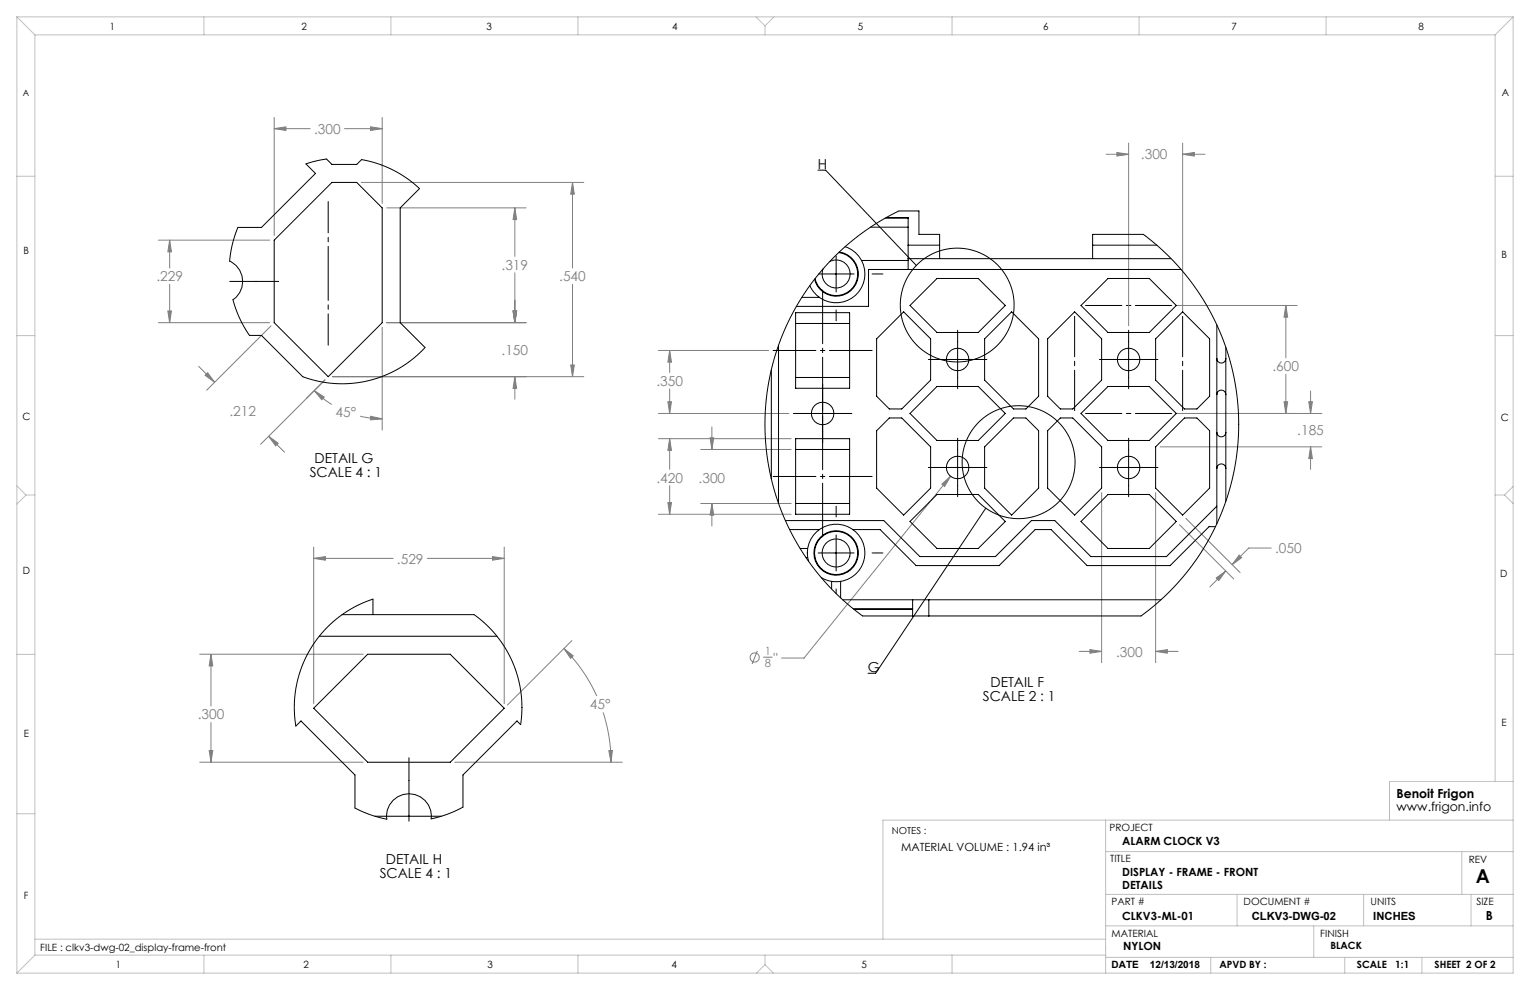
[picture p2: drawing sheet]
<svg xmlns="http://www.w3.org/2000/svg" width="432mm" height="279mm" viewBox="0 0 432 279" stroke-linecap="round" stroke-linejoin="round" font-family="sans-serif">
<g fill="none" stroke="#808080" stroke-width=".28">
<path d="M77.4 36.3l3.3-.5v1zM77.4 33.1v33.4M77.4 36.3h10.1M97.2 36.3h10.7M104.6 35.8l3.3 .5-3.3 .5zM107.9 33.1v24.3M102 51.5h62.8M109.1 58.7h39.4M145.3 58.7l.5 3.3h-1zM145.3 58.7v13.7M161.6 51.5l.5 3.3h-1zM161.6 51.5v24.1"/>
<path d="M312.2 43.5h6.3M315.2 43l3.3 .5-3.3 .6zM318.5 40.4v51.5M333.8 43.5l3.3-.5v1.1zM333.8 40.4v47.6M333.8 43.5h6.3M44.7 67.8h31.4M47.9 67.8l.5 3.3h-1zM47.9 67.8v7.8M145.3 77v14.1M44.7 91.1h31.4M47.4 87.8h1l-.5 3.3z"/>
<path d="M47.9 80.3v10.8M76.5 92l-18.2 18.1M107.9 92.3v29.1M109.1 91.1h39.4M144.8 87.8h1l-.5 3.3zM161.6 80.3v26M185.8 98.9h31.1M189 98.9v6.2M189 98.9l.5 3.3h-1zM332 86.2h34.1M362.9 86.2l.5 3.3h-1zM362.9 86.2v14.8"/>
<path d="M56.1 103.4l4.5 4.5M57.9 105.9l.7-.7 2 2.7zM88.7 110.2l2.8 1.9-.7 .7zM88.7 110.2l2.4 2.1 2.5 1.9M91.7 107.2l-18.1 18.2M93.9 106.3h70.9M101.6 117.5l3.1 .5 3.2 .2M104.6 117.5l3.3 .7-3.4 .3zM145.3 106.3l.5 3.3h-1zM145.3 106.3v6.4M161.1 103h1l-.5 3.3zM185.8 116.7h36.8"/>
<path d="M188.5 113.4h1l-.5 3.3zM189 109.8v6.9M332 116.7h41.1M362.4 113.4h1l-.5 3.3zM362.9 105.6v11.1M369.4 113.4h1l-.5 3.3zM369.9 110.3v6.4M75.8 123.1l2.7 2-.7 .7zM75.8 123.1l4.5 4.5M185.8 123.8h37.5M189 123.8v8.6M189 137.1v8"/>
<path d="M189 123.8l.5 3.3h-1zM197.7 126.9h25.6M200.4 123.6h1l-.5 3.3zM200.9 120.5v6.4M265.8 136.7l2.5-2.3-1.7 2.9zM268.3 134.4l-41.4 51.3h-6.3M310.9 139v48M326.1 139v48M327.4 126.1h45.7M369.9 126.1l.5 3.3h-1zM369.9 126.1v6.4M88.5 157.6l3.3-.5v1z"/>
<path d="M88.5 154.4v44.2M88.5 157.6h22.5M120.6 157.6h21.7M139 157.1l3.3 .5-3.3 .5zM142.3 154.4v44.2M185.8 145.1h37.5M188.5 141.8h1l-.5 3.3zM197.7 142.1h25.6M200.9 142.1l.5 3.3h-1zM200.9 142.1v6.3M332.9 148.1l15.3 15.3M334.7 146.3l15.3 15.3"/>
<path d="M349.7 156.7l.7 .7-2.7 2zM358.8 154.7h-6.4l-4.7 4.7M343.2 163.1l2.7-2-1.9 2.7zM345.9 161.1l-4.4 4.5M56.4 184.6h46.1M59.5 184.6l.6 3.3h-1.1zM59.5 184.6v14.7M159.2 183l2.6 2.1-.8 .7zM159.2 183a45.4 45.4 0 0 1 9.2 13.4M161.4 180.8l-18.2 18.2M213.7 183.7l-1.4 3.7M215.5 185.5h2.4"/>
<path d="M304.6 183.8h6.3M307.6 183.3l3.3 .5-3.3 .6zM326.1 183.8l3.3-.5v1.1zM326.1 183.8h6.4M56.4 215.1h46.1M59 211.8h1.1l-.6 3.3zM59.5 203.9v11.2M128.3 215.1h47.3M170.2 201.1l1.6 6.4 .5 3.8 .1 3.8M171.8 211.8h1l-.4 3.3z"/>
<circle cx="213" cy="185.6" r="1.29"/>
</g>
<g fill="none" stroke="#000" stroke-width=".28">
<path d="M230.8 48h2.2l25.6 26.9M64.8 79.4h13.9M231.1 77.3h10M236 72.2v10.2M246.1 77.3h3.1M236 87.5v3M270.3 93.2v16.5M318.5 93.2v16.5M223.9 116.7h16.5M232.2 108.4v16.5M262 101.5h16.5M310.3 101.5h16.5"/>
<path d="M262 131.9h16.5M270.3 123.7v16.5M310.3 131.9h16.5M318.5 123.7v16.5M230.9 156.1h10.2M236 142.9v3M236 151v10.1M246.1 156.1h3.1M278.2 143.4l-31.1 46.6h-2.1M236 166.2v1.3M115.4 213.9v17.9M105.8 230.4h18.8"/>
<circle cx="270.1" cy="86.1" r="16.1"/>
<circle cx="287.5" cy="130.4" r="15.9"/>
</g>
<path d="M306.3 86.2h24.4M306.3 116.7h24.4" fill="none" stroke="#000" stroke-width=".28" stroke-dasharray="15.2 1.3 1.3 1.3" stroke-dashoffset="5"/>
<path d="M303.3 89.3v26.6M333.8 115.9v-26.6" fill="none" stroke="#000" stroke-width=".28" stroke-dasharray="15.2 1.3 1.3 1.3" stroke-dashoffset="3.8"/>
<path d="M246.1 98.9h-27.9M218.2 134.5h27.9" fill="none" stroke="#000" stroke-width=".28" stroke-dasharray="15.2 1.3 1.3 1.3" stroke-dashoffset="3.2"/>
<path d="M232.2 115.9v-34M232.2 151.5v-34" fill="none" stroke="#000" stroke-width=".28" stroke-dasharray="15.2 1.3 1.3 1.3" stroke-dashoffset=".1"/>
<path d="M92.6 97.4v-40.5" fill="none" stroke="#000" stroke-width=".28" stroke-dasharray="15.2 1.3 1.3 1.3" stroke-dashoffset="6.4"/>
<g fill="none" stroke="#c0c0c0" stroke-width=".28">
<path d="M4.8 4.8l5 5M4.8 4.8h422.2M4.8 4.8v269.8M9.8 9.8h412.2M9.8 9.8v259.8M57.5 4.8v5M110.3 4.8v5M163.1 4.8v5M213.4 4.8l2.5 2.5M215.9 7.3v2.5M218.4 4.8l-2.5 2.5M268.7 4.8v5"/>
<path d="M321.5 4.8v5M374.3 4.8v5M422 9.8v210.7M427 4.8l-5 5M427 4.8v269.8h-422.2M4.8 49.7h5M422 49.7h5M4.8 94.7h5M422 94.7h5M4.8 137.1l2.5 2.6M7.3 139.7l-2.5 2.6M7.3 139.7h2.5"/>
<path d="M422 139.7h2.6M424.6 139.7l2.4 2.4M427 137.3l-2.4 2.4M4.8 184.7h5M422 184.7h5M4.8 229.7h5M312 231.5v43.1M427 231.5h-177.8v33.6M427 220.5h-34.8v11M312 240.3h115M312 252.4h115M349.1 252.4v8.9"/>
<path d="M384.9 252.4v8.9M412.6 240.3v12.1M415.2 252.4v8.9M9.8 265.1h302.2M9.8 269.6l-5 5M9.8 269.6h302.2M57.5 269.6v5M110.3 269.6v5M163.1 269.6v5M215.9 272.2l-2.4 2.4M215.9 272.2l2.4 2.4M215.9 269.6v2.6"/>
<path d="M268.7 269.6v5M312 270.2h115M312 261.3h115M341.7 270.2v4.4M370.8 261.3v8.9M379.5 270.2v4.4M401.3 270.2v4.4"/>
</g>
<path d="M362.4 113.4h1l-.5 3.3zM362.9 86.2l.5 3.3h-1zM333.8 43.5l3.3-.5v1.1zM315.2 43l3.3 .5-3.3 .6zM326.1 183.8l3.3-.5v1.1zM307.6 183.3l3.3 .5-3.3 .6zM369.4 113.4h1l-.5 3.3zM369.9 126.1l.5 3.3h-1zM349.7 156.7l.7 .7-2.7 2zM343.2 163.1l2.7-2-1.9 2.7zM188.5 113.4h1l-.5 3.3zM189 98.9l.5 3.3h-1zM189 123.8l.5 3.3h-1zM188.5 141.8h1l-.5 3.3zM200.9 142.1l.5 3.3h-1zM200.4 123.6h1l-.5 3.3zM265.8 136.7l.8 .6 1.7-2.9zM161.6 51.5l.5 3.3h-1zM161.1 103h1l-.5 3.3zM144.8 87.8h1l-.5 3.3zM145.3 58.7l.5 3.3h-1zM144.8 87.8h1l-.5 3.3zM145.3 106.3l.5 3.3h-1zM57.9 105.9l.7-.7 2 2.7zM75.8 123.1l2.7 2-.7 .7zM47.9 67.8l.5 3.3h-1zM47.4 87.8h1l-.5 3.3zM77.4 36.3l3.3-.5v1zM104.6 35.8l3.3 .5-3.3 .5zM88.7 110.2l2.8 1.9-.7 .7zM104.6 117.5l3.3 .7-3.4 .3zM88.5 157.6l3.3-.5v1zM139 157.1l3.3 .5-3.3 .5zM59.5 184.6l.6 3.3h-1.1zM59 211.8h1.1l-.6 3.3zM171.8 211.8h1l-.4 3.3zM159.2 183l2.6 2.1-.8 .7z" fill="#808080"/>
<g fill="none" stroke="#000" stroke-width=".28">
<path d="M67.1 64.2h6.7l15.2-15.3-2.7-2.6 .8-.3 5-1.1 1.6 1.5h7l1.3-1.4 3.1 .7 3 1 2.9 1.3 2.8 1.6 4.6 3.6-5.5 5.5v32.4l7.1 7-3.1 2.9-3.5 2.5-3.8 2-4 1.5-4.2 .9-4.2 .4-4.1-.2-4.2-.7-3.5-1.1-11.6-11.6h-3.4l-2.7-4.8-2-5.3a6.4 6.4 0 0 0-.9-11l.8-4.7zM77.4 67.8l16.3-16.3h7l7.2 7.2v32.4l-15.3 15.2-15.2-15.2zM234.1 73.8a3.9 3.9 0 0 1 5.8 2.8 3.9 3.9 0 0 1-4.3 4.7 3.9 3.9 0 0 1-3.3-5.5M236.7 71.3a6.1 6.1 0 0 1 3.8 10.1 6.1 6.1 0 0 1-10.5-2.8M236.9 71.1a6.3 6.3 0 0 1 3.7 10.4 6.3 6.3 0 0 1-10.7-2.7M238.5 69.6a8.1 8.1 0 0 1 3.5 13.2 8.1 8.1 0 0 1-13.4-2.2M243.2 73.5h13.1M245.7 64.1h10.6M249.8 61.6h6.5M250.1 61.4h6.2v14.7M256.3 69.2h8.9M256.3 73h74.2"/>
<path d="M265.2 73v-6.9h-5.9v-6.6h-5.6l-7.3 4.1-6.8 5.1-4.9 4.5-4.3 5-3.9 5.4-3.3 5.7-2.7 6.1-2.1 6.2-1.5 6.4-.8 6.6-.2 5.8 .3 5.8 .8 5.7 1.3 5.5 1.7 5.3 2.2 5.5 2.7 5.1 3.1 4.8 3.3 4.4 3.7 4.1 4 3.7 4.5 3.5h14.1M308.4 73v-6.9h14.3l6.2 5.3 5.6 6 4.7 6.6 4 7.3 2.8 6.7 2 7.1 1.2 7 .4 7.4-.4 7.4-1.1 7-1.9 6.9-2.7 6.8-4 7.5-5 7-5.8 6.2-6.7 5.5h-59.9M308.4 69.2h18.1M333.3 76.1h-88.2v10.4h-20.3M219.7 97.5v44.6M224.5 88.2h15.3v21.4h-15.3zM224.5 91.3h15.3M226.3 83.9h4.9M247.4 95.6l7.6-7.6 7.6 7.6v11.7l-8.1 8.1h-3.5l-3.6-3.6zM256.8 86.2l7.6-7.6h11.7l7.6 7.6-7.6 7.6h-11.7zM277.9 95.6l7.6-7.6 7.6 7.6v16.2l-3.6 3.6h-3.5l-8.1-8.1zM295.7 95.6l7.6-7.6 7.6 7.6v11.7l-8.1 8.1h-3.5l-3.6-3.6z"/>
<path d="M305.1 86.2l7.6-7.6h11.6l7.7 7.6-7.7 7.6h-11.6zM326.1 95.6l7.7-7.6 7.6 7.6v16.2l-3.6 3.6h-3.5l-8.2-8.1zM343.4 91.7v56.1M346 98v43.5M217.7 104.4v30.8M224.5 106.5h15.3M256.8 116.7l7.6-7.6h11.7l7.6 7.6-7.6 7.6h-11.7zM286 118h3.5l3.6 3.6v16.2l-7.6 7.6-7.6-7.6v-11.7zM305.1 116.7l7.6-7.6h11.6l7.7 7.6-7.7 7.6h-11.6zM343.4 111.4a1.27 1.27 0 0 1 1.3-1.3 1.27 1.27 0 0 1 1.3 1.3M343.4 101.2a1.27 1.27 0 0 0 1.3 1.3 1.27 1.27 0 0 0 1.3-1.3M224.5 123.8h15.3v21.3h-15.3z"/>
<path d="M224.5 126.9h15.3M247.4 121.6l3.6-3.6h3.5l8.1 8.1v11.7l-7.6 7.6-7.6-7.6zM264.4 139.6h11.7l7.6 7.6-7.6 7.6h-11.7l-7.6-7.6zM295.7 121.6l3.6-3.6h3.5l8.1 8.1v11.7l-7.6 7.6-7.6-7.6zM312.7 139.6h11.6l7.7 7.6-7.7 7.6h-11.6l-7.6-7.6zM326.1 126.1l8.2-8.1h3.5l3.6 3.6v16.2l-7.6 7.6-7.7-7.6zM343.4 132.2a1.27 1.27 0 0 1 1.3-1.3 1.27 1.27 0 0 1 1.3 1.3M343.4 122a1.27 1.27 0 0 0 1.3 1.3 1.27 1.27 0 0 0 1.3-1.3M222.9 149.5h8.3M224.5 142.1h15.3M225.8 154.8h2.1M227.5 157.3h.4"/>
<path d="M228.2 158.4a8.1 8.1 0 0 1 7.7-10.5 8.1 8.1 0 0 1 7.9 10.3 8.1 8.1 0 0 1-12 4.8M343 148.6h-1.8l-11 11h-23.4l-10.2-10.1h-4.5l-10.1 10.1h-23.5l-10.1-10.1h-7.7M343.4 142.9l-14.2 14.2h-21.3l-10.2-10.2h-6.6l-10.2 10.2h-21.3l-10.2-10.2h-27.7M90.1 179.6h50.2M96.6 173.5h37.2l3.4 2.7 2.9 3.2 2.5 3.4 2 3.8 1.5 4.3 .9 4.4 .3 4.7-.4 4.5-1-1-15.2 15.2v9.1l-3.2 1.5-3.4 1.2-2.4 .6 .1-.7a6.3 6.3 0 0 0-6.8-6.4 6.3 6.3 0 0 0-5.8 7.2l-4.7-1.3-4.3-1.9v-9.3l-15.3-15.2-1.4 1.4-.4-3.1 .2-5.9 1.2-5.8 2.3-5.4 3-4.8 3.3-3.6 3.7-3 4.1-2.4 4.4-1.8v4.4M234.7 164.1v2.1M237.2 164.1v4.6M237.8 169.3h19.8M240.8 171.8h16.8M241 172h16.6M257.6 169.3h4.5M257.6 173.8h4.5"/>
<path d="M257.6 169.3v4.5M262.1 169.3h65.5M262.1 169.3v4.5M103.8 184.6h23.3l15.2 15.3-15.2 15.2h-23.3l-15.3-15.2z"/>
<circle cx="232.2" cy="116.7" r="3.2"/>
<circle cx="270.3" cy="101.5" r="3.2"/>
<circle cx="318.5" cy="101.5" r="3.2"/>
<circle cx="270.3" cy="131.9" r="3.2"/>
<circle cx="318.5" cy="131.9" r="3.2"/>
<circle cx="236" cy="156.1" r="6.3"/>
<circle cx="236" cy="156.1" r="4"/>
<circle cx="236" cy="156.1" r="6.1"/>
</g>
<text font-size="5.4" x="416.5" y="249.1">A</text>
<g font-size="3.9" fill="#808080">
<text x="88.6" y="37.8">.300</text>
<text x="322" y="45">.300</text>
<text x="141.5" y="76.2">.319</text>
<text x="44.1" y="79.4">.229</text>
<text x="157.8" y="79.4">.540</text>
<text x="141.5" y="100.3">.150</text>
<text x="359.1" y="104.8">.600</text>
<text x="185.2" y="108.9">.350</text>
<text x="64.7" y="117.3">.212</text>
<text x="94.7" y="117.7">45°</text>
<text x="366.1" y="122.8">.185</text>
<text x="185.2" y="136.2">.420</text>
<text x="197.2" y="136.2">.300</text>
<text x="112" y="159.1">.529</text>
<text x="359.8" y="156.1">.050</text>
<text x="315" y="185.3">.300</text>
<text x="218.3" y="187">&quot;</text>
<text x="55.8" y="203">.300</text>
<text x="166.5" y="200.2">45°</text>
</g>
<g font-size="3.9">
<text x="230.8" y="47.7">H</text>
<text x="88.8" y="130.6">DETAIL G</text>
<text x="87.4" y="134.5">SCALE 4 : 1</text>
<text x="245" y="189.7">G</text>
<text x="277.4" y="197.7">SCALE 2 : 1</text>
<text x="279.5" y="193.9">DETAIL F</text>
<text x="108.9" y="243.9">DETAIL H</text>
<text x="107.2" y="247.8">SCALE 4 : 1</text>
</g>
<g font-size="3.5">
<text x="394.1" y="225.3">Benoit Frigon</text>
<text x="394.1" y="228.8">www.frigon.info</text>
<text x="419.3" y="259.7">B</text>
</g>
<g font-size="3.2" fill="#808080">
<text x="215.8" y="185">1</text>
<text x="215.8" y="188.2">8</text>
</g>
<g font-size="3.2">
<text x="316.7" y="238.4">ALARM CLOCK V3</text>
<text x="254.3" y="240.1">MATERIAL VOLUME : 1.94 in³</text>
<text x="316.7" y="250.8">DETAILS</text>
<text x="316.7" y="247.3">DISPLAY - FRAME - FRONT</text>
<text x="316.7" y="259.7">CLKV3-ML-01</text>
<text x="353.3" y="259.7">CLKV3-DWG-02</text>
<text x="387.6" y="259.7">INCHES</text>
<text x="317" y="268.2">NYLON</text>
</g>
<g font-size="2.8">
<text x="31" y="8.5">1</text>
<text x="85.1" y="8.5">2</text>
<text x="137.3" y="8.5">3</text>
<text x="189.7" y="8.5">4</text>
<text x="242.1" y="8.5">5</text>
<text x="294.4" y="8.5">6</text>
<text x="347.6" y="8.5">7</text>
<text x="400.3" y="8.5">8</text>
<text x="423.8" y="27.2">A</text>
<text x="6.7" y="71.8">B</text>
<text x="423.8" y="72.8">B</text>
<text x="6.4" y="118.6">C</text>
<text x="423.5" y="118.9">C</text>
<text x="6.5" y="162.1">D</text>
<text x="423.4" y="163">D</text>
<text x="6.7" y="207.9">E</text>
<text x="423.7" y="204.9">E</text>
<text x="313.1" y="234.6">PROJECT</text>
<text x="313.3" y="243.2">TITLE</text>
<text x="414.5" y="243.6">REV</text>
<text x="6.7" y="253.8">F</text>
<text x="313.7" y="255.3">PART #</text>
<text x="351" y="255.3">DOCUMENT #</text>
<text x="386.8" y="255.3">UNITS</text>
<text x="416.7" y="255.3">SIZE</text>
<text x="11.4" y="268.4">FILE : clkv3-dwg-02_display-frame-front</text>
<text x="313.7" y="264.6">MATERIAL</text>
<text x="372.6" y="264.5">FINISH</text>
<text x="375.5" y="267.9">BLACK</text>
<text x="32.7" y="273.3">1</text>
<text x="85.7" y="273.3">2</text>
<text x="137.6" y="273.3">3</text>
<text x="189.6" y="273.3">4</text>
<text x="243.2" y="273.2">5</text>
<text x="313.7" y="273.3">DATE</text>
<text x="324.5" y="273.3">12/13/2018</text>
<text x="344.1" y="273.1">APVD BY :</text>
<text x="383" y="273.1">SCALE</text>
<text x="393.8" y="273.1">1:1</text>
<text x="404.9" y="273.1">SHEET 2 OF 2</text>
</g>
<text font-size="2.7" x="251.7" y="235.2">NOTES :</text>
<text font-size="2.5" x="6.4" y="27">A</text>
</svg>
